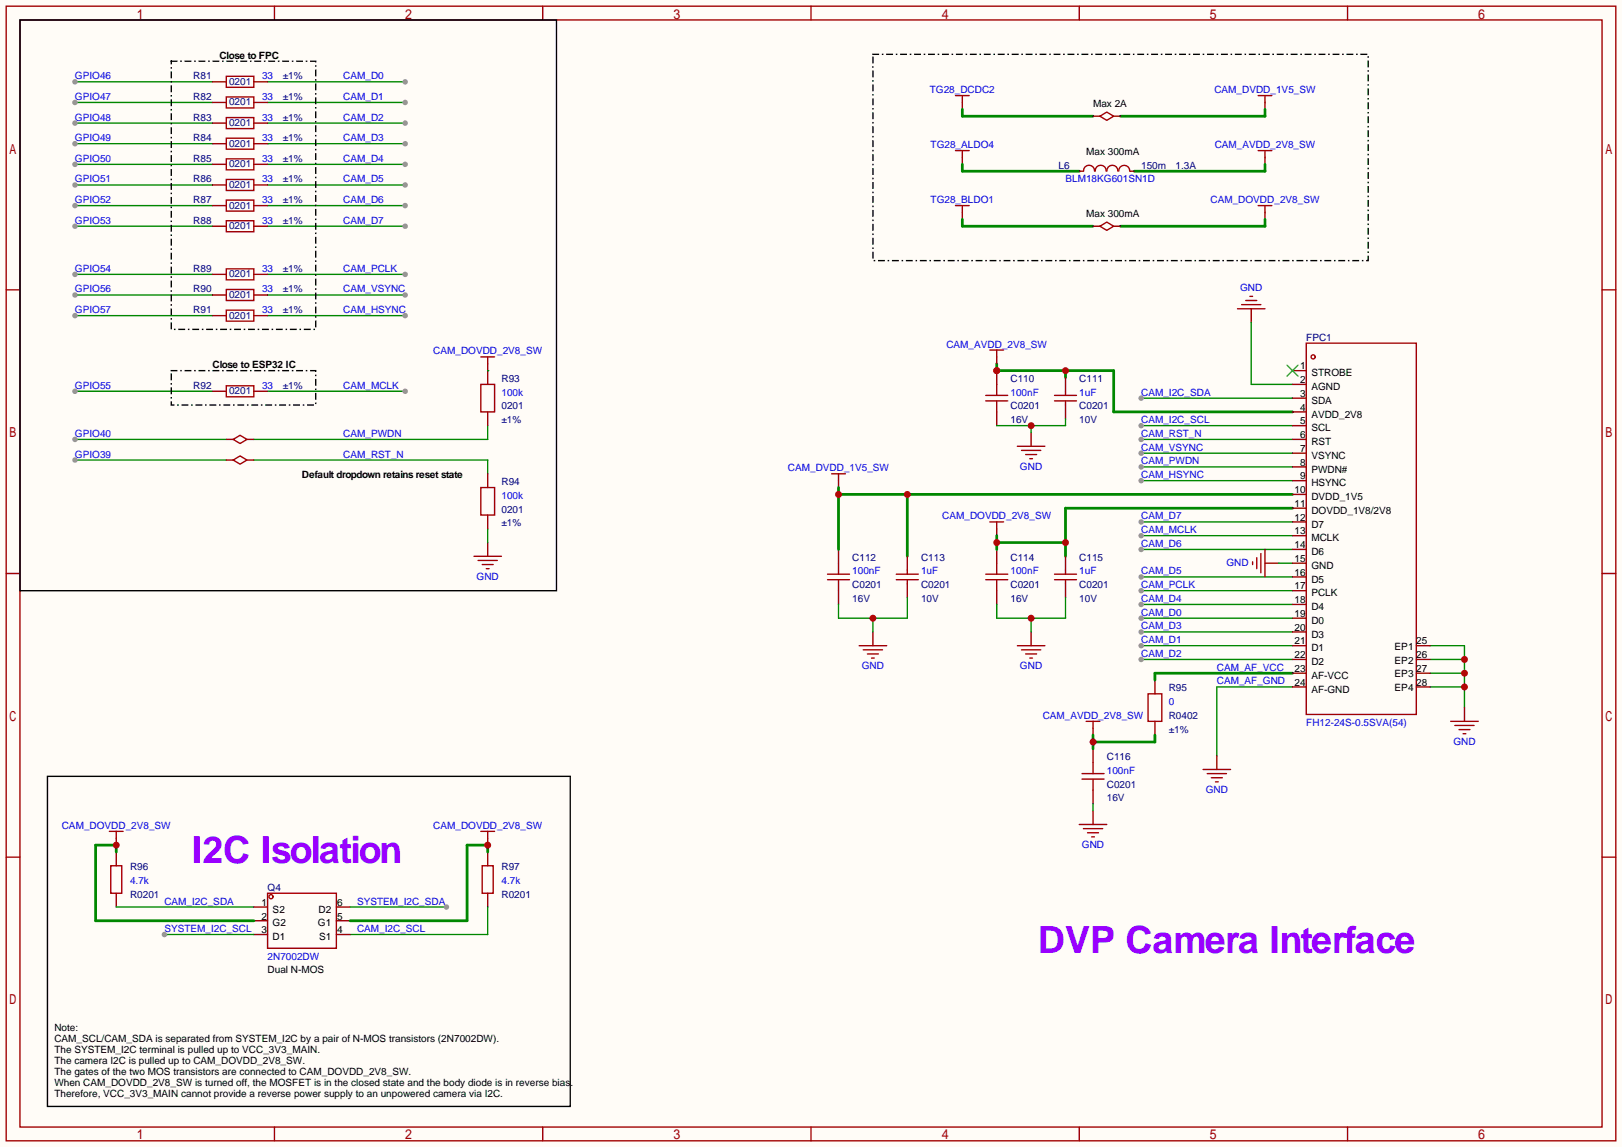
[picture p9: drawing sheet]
<svg xmlns="http://www.w3.org/2000/svg" width="299mm" height="212mm" viewBox="0 0 299 212" stroke-linecap="round" stroke-linejoin="round" font-family="sans-serif">
<path d="M0 0h299.5v211.8h-299.5z" fill="#fffcf7"/>
<g fill="none" stroke="#a10000" stroke-width=".25">
<path d="M1.1 1.1h297.2v209.6h-297.2zM3.7 3.7h292.1v204.5h-292.1zM50.7 1.1v2.6M100.2 1.1v2.6M149.7 1.1v2.6M199.3 1.1v2.6M248.8 1.1v2.6M1.1 53.5h2.6M295.8 53.5h2.5M1.1 105.9h2.6M295.8 105.9h2.5M1.1 158.3h2.6"/>
<path d="M295.8 158.3h2.5M50.7 208.2v2.5M100.2 208.2v2.5M149.7 208.2v2.5M199.3 208.2v2.5M248.8 208.2v2.5"/>
</g>
<path d="M210.7 101.5h27.9" fill="none" stroke="#008700" stroke-width=".25"/>
<circle cx="210.7" cy="101.5" r=".51" fill="#999"/>
<path d="M210.7 106.6h27.9" fill="none" stroke="#008700" stroke-width=".25"/>
<circle cx="210.7" cy="106.6" r=".51" fill="#999"/>
<path d="M210.7 121.8h27.9" fill="none" stroke="#008700" stroke-width=".25"/>
<circle cx="210.7" cy="121.8" r=".51" fill="#999"/>
<path d="M210.7 119.3h27.9" fill="none" stroke="#008700" stroke-width=".25"/>
<circle cx="210.7" cy="119.3" r=".51" fill="#999"/>
<path d="M210.7 111.6h27.9" fill="none" stroke="#008700" stroke-width=".25"/>
<circle cx="210.7" cy="111.6" r=".51" fill="#999"/>
<path d="M210.7 116.7h27.9" fill="none" stroke="#008700" stroke-width=".25"/>
<circle cx="210.7" cy="116.7" r=".51" fill="#999"/>
<path d="M210.7 114.2h27.9" fill="none" stroke="#008700" stroke-width=".25"/>
<circle cx="210.7" cy="114.2" r=".51" fill="#999"/>
<path d="M210.7 96.4h27.9" fill="none" stroke="#008700" stroke-width=".25"/>
<circle cx="210.7" cy="96.4" r=".51" fill="#999"/>
<path d="M210.7 86.2h27.9M236.1 104h2.5M238.6 126.9h-13.9v12.7" fill="none" stroke="#008700" stroke-width=".25"/>
<path d="M233.6 104h2.5" fill="none" stroke="#870000" stroke-width=".25"/>
<path d="M231.3 103.8v.5M232 103v2M232.8 102.2v3.6M233.6 101.5v5.1" fill="none" stroke="#a10000" stroke-width=".25"/>
<circle cx="210.7" cy="86.2" r=".51" fill="#999"/>
<path d="M210.7 73.5h27.9" fill="none" stroke="#008700" stroke-width=".25"/>
<circle cx="210.7" cy="73.5" r=".51" fill="#999"/>
<path d="M210.7 81.2h27.9" fill="none" stroke="#008700" stroke-width=".25"/>
<circle cx="210.7" cy="81.2" r=".51" fill="#999"/>
<path d="M210.7 109.1h27.9" fill="none" stroke="#008700" stroke-width=".25"/>
<circle cx="210.7" cy="109.1" r=".51" fill="#999"/>
<path d="M210.7 98.9h27.9" fill="none" stroke="#008700" stroke-width=".25"/>
<circle cx="210.7" cy="98.9" r=".51" fill="#999"/>
<path d="M210.7 78.6h27.9" fill="none" stroke="#008700" stroke-width=".25"/>
<circle cx="210.7" cy="78.6" r=".51" fill="#999"/>
<path d="M210.7 88.8h27.9" fill="none" stroke="#008700" stroke-width=".25"/>
<circle cx="210.7" cy="88.8" r=".51" fill="#999"/>
<path d="M210.7 83.7h27.9" fill="none" stroke="#008700" stroke-width=".25"/>
<circle cx="210.7" cy="83.7" r=".51" fill="#999"/>
<path d="M231 57v2.6" fill="none" stroke="#870000" stroke-width=".25"/>
<path d="M228.5 57h5.1M229.2 56.3h3.6M230 55.5h2M230.8 54.7h.5" fill="none" stroke="#a10000" stroke-width=".25"/>
<path d="M231 59.6v11.4h7.6M264 119.3h6.4v11.4M264 126.9h6.4M264 124.3h6.4M264 121.8h6.4" fill="none" stroke="#008700" stroke-width=".25"/>
<g fill="#c00">
<circle cx="270.4" cy="126.9" r=".63"/>
<circle cx="270.4" cy="124.3" r=".63"/>
<circle cx="270.4" cy="121.8" r=".63"/>
</g>
<path d="M190.4 79.9v2.5M90 100.2v2.5M161.2 116.7v2.6M190.4 116.7v2.6M224.7 139.6v2.5M270.4 130.7v2.5M201.8 149.7v2.6" fill="none" stroke="#870000" stroke-width=".25"/>
<g fill="none" stroke="#a10000" stroke-width=".25">
<path d="M187.8 82.4h5.1M188.6 83.2h3.6M189.4 83.9h2M190.1 84.7h.5M87.5 102.7h5.1M88.3 103.5h3.5M89 104.3h2.1M89.8 105h.5M158.6 119.3h5.1M187.8 119.3h5.1M159.4 120h3.5M160.1 120.8h2.1"/>
<path d="M160.9 121.5h.5M188.6 120h3.6M189.4 120.8h2M190.1 121.5h.5M267.8 133.2h5.1M268.6 134h3.6M269.4 134.7h2M270.1 135.5h.5M199.3 152.3h5M200 153h3.6M200.8 153.8h2M201.5 154.6h.6"/>
<path d="M222.1 142.1h5.1M222.9 142.9h3.5M223.6 143.6h2.1M224.4 144.4h.5"/>
</g>
<path d="M184 67.2v1.3h21.6v7.6h33M196.7 68.5v1.2" fill="none" stroke="#008700" stroke-width=".51"/>
<g fill="#c00">
<circle cx="184" cy="68.5" r=".63"/>
<circle cx="196.7" cy="68.5" r=".63"/>
</g>
<path d="M182 74h4.1M182 73h4.1M184 71v2M199.8 142.9h4M199.8 143.9h4M201.8 140.8v2.1M201.8 143.9v2" fill="none" stroke="#a10000" stroke-width=".25"/>
<path d="M184 68.5v2.5M184 76.1v2.5M201.8 138.3v2.5M201.8 145.9v2.6" fill="none" stroke="#870000" stroke-width=".25"/>
<circle cx="184" cy="68.5" r=".63" fill="#c00"/>
<g fill="none" stroke="#a10000" stroke-width=".25">
<path d="M232.3 17.7h2.5M233.6 17.7v1.2M176.4 27.8h2.5M176.4 38h2.5M177.7 27.8v1.3M177.7 38v1.2M232.3 27.8h2.5M232.3 38h2.5M233.6 27.8v1.3M233.6 38v1.2M88.8 65.9h2.5M90 65.9v1.3"/>
<path d="M182.8 64.6h2.5M184 64.6v1.3M184 74v2.1M153.5 87.5h2.6M154.8 87.5v1.3M182.8 96.4h2.5M184 96.4v1.3M152.8 107.1h4M152.8 106h4M154.8 104v2M154.8 107.1v2M182 107.1h4.1"/>
<path d="M182 106h4.1M184 104v2M184 107.1v2M200.5 133.2h2.6M201.8 133.2v1.3"/>
</g>
<g fill="none" stroke="#870000" stroke-width=".25">
<path d="M233.6 18.9v1.3M177.7 29.1v1.3M177.7 39.2v1.3M233.6 29.1v1.3M233.6 39.2v1.3M90 67.2v1.3M184 65.9v1.3M154.8 88.8v1.2M184 97.7v1.2M154.8 101.5v2.5M154.8 109.1v2.5M184 101.5v2.5"/>
<path d="M184 109.1v2.5M201.8 134.5v1.3"/>
</g>
<path d="M184 98.9v2.6M238.6 93.9h-41.9v8.8M184 100.2h12.7" fill="none" stroke="#008700" stroke-width=".51"/>
<g fill="#c00">
<circle cx="196.7" cy="100.2" r=".63"/>
<circle cx="184" cy="100.2" r=".63"/>
</g>
<path d="M154.8 90v11.5M154.8 91.3h83.8M167.5 91.3v11.4" fill="none" stroke="#008700" stroke-width=".51"/>
<g fill="#c00">
<circle cx="154.8" cy="91.3" r=".63"/>
<circle cx="167.5" cy="91.3" r=".63"/>
</g>
<g fill="none" stroke="#870000" stroke-width=".25">
<path d="M177.7 18.9v1.3M213.2 125.6v2.5M213.2 133.2v2.6M21.5 154.8v1.3M21.5 157.4v2.5M90 154.8v1.3M90 157.4v2.5M21.5 165v2.5M46.9 167.5h2.5M46.9 170.1h2.5M46.9 172.6h2.5M62.1 167.5h2.5"/>
<path d="M62.1 170.1h2.5M62.1 172.6h2.5M90 165v2.5"/>
</g>
<g fill="none" stroke="#a10000" stroke-width=".25">
<path d="M176.4 17.7h2.5M177.7 17.7v1.2M212 128.1h2.5v5.1h-2.5zM20.2 153.5h2.5M20.4 159.9h2.1v5.1h-2.1zM21.5 153.5v1.3M88.8 153.5h2.5M89 159.9h2.1v5.1h-2.1zM90 153.5v1.3M49.4 165h12.7v10.1h-12.7z"/>
<circle cx="50" cy="165.6" r=".38"/>
</g>
<path d="M21.5 167.5h25.4M90 167.5v5.1h-25.4" fill="none" stroke="#008700" stroke-width=".25"/>
<path d="M90 157.4v-1.3h-3.8v14h-21.6" fill="none" stroke="#008700" stroke-width=".51"/>
<circle cx="90" cy="156.1" r=".63" fill="#c00"/>
<path d="M21.5 157.4v-1.3h-3.8v14h29.2" fill="none" stroke="#008700" stroke-width=".51"/>
<circle cx="21.5" cy="156.1" r=".63" fill="#c00"/>
<path d="M30.4 172.6h16.5" fill="none" stroke="#008700" stroke-width=".25"/>
<circle cx="30.4" cy="172.6" r=".51" fill="#999"/>
<path d="M64.6 167.5h17.8" fill="none" stroke="#008700" stroke-width=".25"/>
<circle cx="82.4" cy="167.5" r=".51" fill="#999"/>
<path d="M8.8 143.4h96.5v60.9h-96.5z" fill="none" stroke="#000" stroke-width=".25"/>
<path d="M194.7 74h4.1M194.7 73h4.1M196.7 72.3v.7M196.7 74v.8M165.5 107.1h4M165.5 106h4M167.5 105.3v.7M167.5 107.1v.7M194.7 107.1h4.1M194.7 106h4.1M196.7 105.3v.7M196.7 107.1v.7" fill="none" stroke="#a10000" stroke-width=".25"/>
<path d="M196.7 69.7v2.6M196.7 74.8v2.5M167.5 102.7v2.6M167.5 107.8v2.6M196.7 102.7v2.6M196.7 107.8v2.6" fill="none" stroke="#870000" stroke-width=".25"/>
<path d="M190.4 114.2v2.5M196.7 110.4v3.8h-12.7v-2.6" fill="none" stroke="#008700" stroke-width=".25"/>
<circle cx="190.4" cy="114.2" r=".63" fill="#c00"/>
<path d="M161.2 114.2v2.5M167.5 110.4v3.8h-12.7v-2.6" fill="none" stroke="#008700" stroke-width=".25"/>
<circle cx="161.2" cy="114.2" r=".63" fill="#c00"/>
<path d="M190.4 78.6v1.3M196.7 77.3v1.3h-12.7" fill="none" stroke="#008700" stroke-width=".25"/>
<circle cx="190.4" cy="78.6" r=".63" fill="#c00"/>
<path d="M201.8 135.8v2.5M213.2 135.8v1.2h-11.4M238.6 124.3h-25.4v1.3" fill="none" stroke="#008700" stroke-width=".51"/>
<circle cx="201.8" cy="137" r=".63" fill="#c00"/>
<path d="M49.4 15.1h25.4" fill="none" stroke="#008700" stroke-width=".25"/>
<circle cx="74.8" cy="15.1" r=".51" fill="#999"/>
<path d="M13.8 15.1h25.4" fill="none" stroke="#008700" stroke-width=".25"/>
<circle cx="13.8" cy="15.1" r=".51" fill="#999"/>
<path d="M13.8 38h25.4" fill="none" stroke="#008700" stroke-width=".25"/>
<circle cx="13.8" cy="38" r=".51" fill="#999"/>
<path d="M49.4 58.3h25.4" fill="none" stroke="#008700" stroke-width=".25"/>
<circle cx="74.8" cy="58.3" r=".51" fill="#999"/>
<path d="M49.4 54.5h25.4" fill="none" stroke="#008700" stroke-width=".25"/>
<circle cx="74.8" cy="54.5" r=".51" fill="#999"/>
<path d="M49.4 72.3h25.4" fill="none" stroke="#008700" stroke-width=".25"/>
<circle cx="74.8" cy="72.3" r=".51" fill="#999"/>
<path d="M49.4 50.7h25.4" fill="none" stroke="#008700" stroke-width=".25"/>
<circle cx="74.8" cy="50.7" r=".51" fill="#999"/>
<path d="M49.4 41.8h25.4" fill="none" stroke="#008700" stroke-width=".25"/>
<circle cx="74.8" cy="41.8" r=".51" fill="#999"/>
<path d="M13.8 41.8h25.4" fill="none" stroke="#008700" stroke-width=".25"/>
<circle cx="13.8" cy="41.8" r=".51" fill="#999"/>
<path d="M49.4 38h25.4" fill="none" stroke="#008700" stroke-width=".25"/>
<circle cx="74.8" cy="38" r=".51" fill="#999"/>
<path d="M13.8 34.2h25.4" fill="none" stroke="#008700" stroke-width=".25"/>
<circle cx="13.8" cy="34.2" r=".51" fill="#999"/>
<path d="M49.4 34.2h25.4" fill="none" stroke="#008700" stroke-width=".25"/>
<circle cx="74.8" cy="34.2" r=".51" fill="#999"/>
<path d="M13.8 22.7h25.4" fill="none" stroke="#008700" stroke-width=".25"/>
<circle cx="13.8" cy="22.7" r=".51" fill="#999"/>
<path d="M13.8 72.3h25.4" fill="none" stroke="#008700" stroke-width=".25"/>
<circle cx="13.8" cy="72.3" r=".51" fill="#999"/>
<path d="M13.8 26.5h25.4" fill="none" stroke="#008700" stroke-width=".25"/>
<circle cx="13.8" cy="26.5" r=".51" fill="#999"/>
<path d="M49.4 26.5h25.4" fill="none" stroke="#008700" stroke-width=".25"/>
<circle cx="74.8" cy="26.5" r=".51" fill="#999"/>
<path d="M49.4 22.7h25.4" fill="none" stroke="#008700" stroke-width=".25"/>
<circle cx="74.8" cy="22.7" r=".51" fill="#999"/>
<path d="M13.8 18.9h25.4" fill="none" stroke="#008700" stroke-width=".25"/>
<circle cx="13.8" cy="18.9" r=".51" fill="#999"/>
<path d="M49.4 18.9h25.4" fill="none" stroke="#008700" stroke-width=".25"/>
<circle cx="74.8" cy="18.9" r=".51" fill="#999"/>
<path d="M13.8 50.7h25.4" fill="none" stroke="#008700" stroke-width=".25"/>
<circle cx="13.8" cy="50.7" r=".51" fill="#999"/>
<path d="M13.8 58.3h25.4" fill="none" stroke="#008700" stroke-width=".25"/>
<circle cx="13.8" cy="58.3" r=".51" fill="#999"/>
<path d="M13.8 54.5h25.4" fill="none" stroke="#008700" stroke-width=".25"/>
<circle cx="13.8" cy="54.5" r=".51" fill="#999"/>
<path d="M13.8 30.4h25.4" fill="none" stroke="#008700" stroke-width=".25"/>
<circle cx="13.8" cy="30.4" r=".51" fill="#999"/>
<path d="M13.8 81.2h28" fill="none" stroke="#008700" stroke-width=".25"/>
<circle cx="13.8" cy="81.2" r=".51" fill="#999"/>
<path d="M49.4 30.4h25.4M90 78.6v2.6h-43.1" fill="none" stroke="#008700" stroke-width=".25"/>
<circle cx="74.8" cy="30.4" r=".51" fill="#999"/>
<path d="M13.8 85h28" fill="none" stroke="#008700" stroke-width=".25"/>
<circle cx="13.8" cy="85" r=".51" fill="#999"/>
<path d="M90 68.5h.1M46.9 85h43.1v2.5M90 97.7v2.5M201.8 148.5v1.2" fill="none" stroke="#008700" stroke-width=".25"/>
<g fill="none" stroke="#a10000" stroke-width=".25">
<path d="M41.8 17.9h5.1v2h-5.1zM41.8 14.1h5.1v2h-5.1zM41.8 37h5.1v2h-5.1zM41.8 33.1h5.1v2.1h-5.1zM41.8 29.3h5.1v2.1h-5.1zM41.8 25.5h5.1v2.1h-5.1zM41.8 21.7h5.1v2h-5.1zM200.1 31.6a1.01 1.01 0 0 1 1-1.1 1.01 1.01 0 0 1 1 1.1M202.2 31.6a1.01 1.01 0 0 1 1-1.1 1.01 1.01 0 0 1 1 1.1M203.1 21.5l1.2-.8 1.3 .8-1.3 .7zM204.4 31.6a1.01 1.01 0 0 1 1-1.1 1.01 1.01 0 0 1 1 1.1M206.6 31.6a1.01 1.01 0 0 1 1-1.1 1.01 1.01 0 0 1 1 1.1"/>
<path d="M41.8 57.3h5.1v2h-5.1zM41.8 53.5h5.1v2h-5.1zM41.8 49.7h5.1v2h-5.1zM41.8 40.8h5.1v2h-5.1zM203.1 41.8l1.2-.8 1.3 .8-1.3 .7zM41.8 71.2h5.1v2.1h-5.1zM88.8 71h2.5v5.1h-2.5zM241.2 63.4h20.3v68.6h-20.3zM43.1 81.2l1.2-.8 1.3 .8-1.3 .7zM43.1 85l1.2-.8 1.3 .8-1.3 .7zM88.8 90h2.5v5.1h-2.5z"/>
<circle cx="242.4" cy="65.9" r=".38"/>
</g>
<g fill="none" stroke="#870000" stroke-width=".25">
<path d="M39.2 18.9h2.6M39.2 15.1h2.6M46.9 18.9h2.5M46.9 15.1h2.5M39.2 38h2.6M39.2 34.2h2.6M39.2 30.4h2.6M39.2 26.5h2.6M39.2 22.7h2.6M46.9 38h2.5M46.9 34.2h2.5M46.9 30.4h2.5"/>
<path d="M46.9 26.5h2.5M46.9 22.7h2.5M199.3 31.6h.7M201.8 21.5h1.3M205.6 21.5h1.3M208.7 31.6h.7M39.2 58.3h2.6M39.2 54.5h2.6M39.2 50.7h2.6M39.2 41.8h2.6M46.9 58.3h2.5M46.9 54.5h2.5"/>
<path d="M46.9 50.7h2.5M46.9 41.8h2.5M201.8 41.8h1.3M205.6 41.8h1.3M39.2 72.3h2.6M46.9 72.3h2.5M90 68.5v2.5M90 76.1v2.5M238.6 68.5h2.6M238.6 73.5h2.6M238.6 78.6h2.6M238.6 76.1h2.6"/>
<path d="M238.6 71h2.6M41.8 81.2h1.3M41.8 85h1.3M45.6 81.2h1.3M45.6 85h1.3M90 87.5v2.5M90 95.1v2.6M238.6 81.2h2.6M238.6 83.7h2.6M238.6 88.8h2.6M238.6 93.9h2.6M238.6 98.9h2.6"/>
<path d="M238.6 96.4h2.6M238.6 91.3h2.6M238.6 86.2h2.6M238.6 116.7h2.6M238.6 111.6h2.6M238.6 106.6h2.6M238.6 101.5h2.6M238.6 104h2.6M238.6 109.1h2.6M238.6 114.2h2.6M238.6 119.3h2.6M261.5 119.3h2.5"/>
<path d="M238.6 126.9h2.6M238.6 121.8h2.6M238.6 124.3h2.6M261.5 126.9h2.5M261.5 121.8h2.5M261.5 124.3h2.5"/>
</g>
<path d="M31.6 11.3h26.7v49.5h-26.7zM161.2 10h91.4v38.1h-91.4zM31.6 68.5h26.7v6.3h-26.7z" fill="none" stroke="#000" stroke-width=".25" stroke-dasharray="1 .8 0 .8"/>
<path d="M3.7 3.7h99v105.4h-99z" fill="none" stroke="#000" stroke-width=".25"/>
<path d="M177.7 20.2v1.3h24.1M177.7 30.4v1.2h21.6M233.6 20.2v1.3h-26.7M233.6 30.4v1.2h-24.2M177.7 40.5v1.3h24.1M233.6 40.5v1.3h-26.7" fill="none" stroke="#008700" stroke-width=".51"/>
<path d="M237.6 67.4l2 2.1M239.6 67.4l-2 2.1" fill="none" stroke="#3c3" stroke-width=".25"/>
<g font-size="6.9" fill="#90f">
<text x="35.4" y="159.4">I2C Isolation</text>
<text x="191.6" y="175.9">DVP Camera Interface</text>
</g>
<g font-size="1.8">
<text x="40.5" y="10.8">Close to FPC</text>
<text x="201.8" y="19.7">Max 2A</text>
<text x="200.5" y="28.6">Max 300mA</text>
<text x="200.5" y="40.1">Max 300mA</text>
<text x="39.2" y="68">Close to ESP32 IC</text>
<text x="240" y="68.2">1</text>
<text x="240" y="70.8">2</text>
<text x="242.1" y="69.5">STROBE</text>
<text x="240" y="73.3">3</text>
<text x="240" y="75.8">4</text>
<text x="242.1" y="74.6">SDA</text>
<text x="242.1" y="77.1">AVDD_2V8</text>
<text x="242.1" y="72">AGND</text>
<text x="240" y="78.4">5</text>
<text x="240" y="83.5">7</text>
<text x="240" y="80.9">6</text>
<text x="242.1" y="79.7">SCL</text>
<text x="242.1" y="82.2">RST</text>
<text x="55.8" y="88.3">Default dropdown retains reset state</text>
<text x="240" y="88.5">9</text>
<text x="240" y="86">8</text>
<text x="242.1" y="84.7">VSYNC</text>
<text x="242.1" y="89.8">HSYNC</text>
<text x="242.1" y="87.3">PWDN#</text>
<text x="239" y="93.6">11</text>
<text x="239" y="91.1">10</text>
<text x="242.1" y="94.9">DOVDD_1V8/2V8</text>
<text x="242.1" y="92.4">DVDD_1V5</text>
<text x="239" y="101.2">14</text>
<text x="239" y="98.7">13</text>
<text x="239" y="96.2">12</text>
<text x="242.1" y="100">MCLK</text>
<text x="242.1" y="97.4">D7</text>
<text x="239" y="106.3">16</text>
<text x="239" y="103.8">15</text>
<text x="242.1" y="107.6">D5</text>
<text x="242.1" y="102.5">D6</text>
<text x="242.1" y="105.1">GND</text>
<text x="239" y="111.4">18</text>
<text x="239" y="108.9">17</text>
<text x="239" y="113.9">19</text>
<text x="242.1" y="112.7">D4</text>
<text x="242.1" y="110.1">PCLK</text>
<text x="239" y="116.5">20</text>
<text x="239" y="119">21</text>
<text x="242.1" y="117.8">D3</text>
<text x="242.1" y="115.2">D0</text>
<text x="261.5" y="119">25</text>
<text x="239" y="121.6">22</text>
<text x="239" y="124.1">23</text>
<text x="242.1" y="122.8">D2</text>
<text x="242.1" y="120.3">D1</text>
<text x="242.1" y="125.4">AF-VCC</text>
<text x="257.5" y="120">EP1</text>
<text x="257.5" y="122.6">EP2</text>
<text x="257.5" y="125.1">EP3</text>
<text x="261.5" y="121.6">26</text>
<text x="261.5" y="124.1">27</text>
<text x="239" y="126.6">24</text>
<text x="242.1" y="127.9">AF-GND</text>
<text x="257.5" y="127.7">EP4</text>
<text x="261.5" y="126.6">28</text>
<text x="48.2" y="167.3">1</text>
<text x="62.2" y="167.3">6</text>
<text x="48.2" y="169.8">2</text>
<text x="48.2" y="172.4">3</text>
<text x="50.3" y="168.6">S2</text>
<text x="50.3" y="171.1">G2</text>
<text x="50.3" y="173.6">D1</text>
<text x="58.7" y="171.1">G1</text>
<text x="58.8" y="168.6">D2</text>
<text x="58.9" y="173.6">S1</text>
<text x="62.2" y="172.4">4</text>
<text x="62.2" y="169.8">5</text>
<text x="49.4" y="179.8">Dual N-MOS</text>
<text x="10" y="190.4">Note:</text>
<text x="10" y="192.5">CAM_SCL/CAM_SDA is separated from SYSTEM_I2C by a pair of N-MOS transistors (2N7002DW).</text>
<text x="10" y="194.5">The SYSTEM_I2C terminal is pulled up to VCC_3V3_MAIN.</text>
<text x="10" y="196.5">The camera I2C is pulled up to CAM_DOVDD_2V8_SW.</text>
<text x="10" y="198.5">The gates of the two MOS transistors are connected to CAM_DOVDD_2V8_SW.</text>
<text x="10" y="200.6">When CAM_DOVDD_2V8_SW is turned off, the MOSFET is in the closed state and the body diode is in reverse bias.</text>
<text x="10" y="202.6">Therefore, VCC_3V3_MAIN cannot provide a reverse power supply to an unpowered camera via I2C.</text>
</g>
<g font-size="1.8" fill="#00f">
<text x="13.8" y="14.7">GPIO46</text>
<text x="48.4" y="14.7">33</text>
<text x="63.4" y="14.7">CAM_D0</text>
<text x="171.7" y="17.2">TG28_DCDC2</text>
<text x="224.2" y="17.2">CAM_DVDD_1V5_SW</text>
<text x="13.8" y="22.3">GPIO48</text>
<text x="13.8" y="18.5">GPIO47</text>
<text x="48.4" y="22.3">33</text>
<text x="48.4" y="18.5">33</text>
<text x="63.4" y="22.3">CAM_D2</text>
<text x="63.4" y="18.5">CAM_D1</text>
<text x="13.8" y="26.1">GPIO49</text>
<text x="13.8" y="29.9">GPIO50</text>
<text x="48.4" y="29.9">33</text>
<text x="48.4" y="26.1">33</text>
<text x="63.4" y="26.1">CAM_D3</text>
<text x="63.4" y="29.9">CAM_D4</text>
<text x="171.8" y="27.4">TG28_ALDO4</text>
<text x="224.3" y="27.4">CAM_AVDD_2V8_SW</text>
<text x="13.8" y="33.7">GPIO51</text>
<text x="48.4" y="33.7">33</text>
<text x="63.4" y="33.7">CAM_D5</text>
<text x="196.7" y="33.7">BLM18KG601SN1D</text>
<text x="13.8" y="37.5">GPIO52</text>
<text x="13.8" y="41.3">GPIO53</text>
<text x="48.4" y="37.5">33</text>
<text x="48.4" y="41.3">33</text>
<text x="63.4" y="41.3">CAM_D7</text>
<text x="63.4" y="37.5">CAM_D6</text>
<text x="171.8" y="37.5">TG28_BLDO1</text>
<text x="223.5" y="37.5">CAM_DOVDD_2V8_SW</text>
<text x="13.8" y="50.2">GPIO54</text>
<text x="48.4" y="50.2">33</text>
<text x="63.4" y="50.2">CAM_PCLK</text>
<text x="229" y="53.8">GND</text>
<text x="13.8" y="57.8">GPIO57</text>
<text x="13.8" y="54">GPIO56</text>
<text x="48.4" y="57.8">33</text>
<text x="48.4" y="54">33</text>
<text x="63.4" y="57.8">CAM_HSYNC</text>
<text x="63.4" y="54">CAM_VSYNC</text>
<text x="80" y="65.5">CAM_DOVDD_2V8_SW</text>
<text x="174.7" y="64.2">CAM_AVDD_2V8_SW</text>
<text x="13.8" y="71.8">GPIO55</text>
<text x="48.4" y="71.8">33</text>
<text x="63.4" y="71.8">CAM_MCLK</text>
<text x="92.6" y="73.1">100k</text>
<text x="186.6" y="73.1">100nF</text>
<text x="199.3" y="73.1">1uF</text>
<text x="210.7" y="73.1">CAM_I2C_SDA</text>
<text x="13.8" y="80.7">GPIO40</text>
<text x="63.4" y="80.7">CAM_PWDN</text>
<text x="210.7" y="80.7">CAM_RST_N</text>
<text x="210.7" y="78.2">CAM_I2C_SCL</text>
<text x="210.7" y="83.2">CAM_VSYNC</text>
<text x="13.8" y="84.5">GPIO39</text>
<text x="63.4" y="84.5">CAM_RST_N</text>
<text x="145.5" y="87">CAM_DVDD_1V5_SW</text>
<text x="188.3" y="86.8">GND</text>
<text x="210.7" y="85.8">CAM_PWDN</text>
<text x="210.7" y="88.3">CAM_HSYNC</text>
<text x="92.6" y="92.1">100k</text>
<text x="174" y="95.9">CAM_DOVDD_2V8_SW</text>
<text x="210.7" y="95.9">CAM_D7</text>
<text x="210.7" y="101">CAM_D6</text>
<text x="210.7" y="98.5">CAM_MCLK</text>
<text x="88" y="107.1">GND</text>
<text x="157.4" y="106.1">100nF</text>
<text x="170.1" y="106.1">1uF</text>
<text x="186.6" y="106.1">100nF</text>
<text x="199.3" y="106.1">1uF</text>
<text x="210.7" y="106.1">CAM_D5</text>
<text x="226.4" y="104.6">GND</text>
<text x="210.7" y="111.2">CAM_D4</text>
<text x="210.7" y="113.7">CAM_D0</text>
<text x="210.7" y="108.6">CAM_PCLK</text>
<text x="210.7" y="118.8">CAM_D1</text>
<text x="210.7" y="116.3">CAM_D3</text>
<text x="159.1" y="123.6">GND</text>
<text x="188.3" y="123.6">GND</text>
<text x="210.7" y="121.3">CAM_D2</text>
<text x="224.7" y="123.9">CAM_AF_VCC</text>
<text x="215.8" y="130.2">0</text>
<text x="224.7" y="126.4">CAM_AF_GND</text>
<text x="192.5" y="132.8">CAM_AVDD_2V8_SW</text>
<text x="241.2" y="134">FH12-24S-0.5SVA(54)</text>
<text x="268.3" y="137.6">GND</text>
<text x="204.3" y="142.9">100nF</text>
<text x="222.6" y="146.5">GND</text>
<text x="11.4" y="153.1">CAM_DOVDD_2V8_SW</text>
<text x="80" y="153.1">CAM_DOVDD_2V8_SW</text>
<text x="199.7" y="156.6">GND</text>
<text x="24" y="163.2">4.7k</text>
<text x="30.4" y="167.1">CAM_I2C_SDA</text>
<text x="65.9" y="167.1">SYSTEM_I2C_SDA</text>
<text x="92.6" y="163.2">4.7k</text>
<text x="30.4" y="172.1">SYSTEM_I2C_SCL</text>
<text x="65.9" y="172.1">CAM_I2C_SCL</text>
<text x="49.4" y="177.2">2N7002DW</text>
</g>
<g font-size="1.8" fill="#000080">
<text x="35.7" y="14.7">R81</text>
<text x="42.3" y="15.7">0201</text>
<text x="52.2" y="14.7">±1%</text>
<text x="35.7" y="22.3">R83</text>
<text x="35.7" y="18.5">R82</text>
<text x="42.3" y="23.3">0201</text>
<text x="42.3" y="19.5">0201</text>
<text x="52.2" y="22.3">±1%</text>
<text x="52.2" y="18.5">±1%</text>
<text x="35.7" y="29.9">R85</text>
<text x="35.7" y="26.1">R84</text>
<text x="42.3" y="27.1">0201</text>
<text x="52.2" y="29.9">±1%</text>
<text x="52.2" y="26.1">±1%</text>
<text x="35.7" y="33.7">R86</text>
<text x="42.3" y="34.7">0201</text>
<text x="42.3" y="30.9">0201</text>
<text x="52.2" y="33.7">±1%</text>
<text x="195.5" y="31.2">L6</text>
<text x="210.7" y="31.2">150m</text>
<text x="217" y="31.2">1.3A</text>
<text x="35.7" y="37.5">R87</text>
<text x="35.7" y="41.3">R88</text>
<text x="42.3" y="38.5">0201</text>
<text x="52.2" y="37.5">±1%</text>
<text x="52.2" y="41.3">±1%</text>
<text x="42.3" y="42.3">0201</text>
<text x="35.7" y="50.2">R89</text>
<text x="42.3" y="51.2">0201</text>
<text x="52.2" y="50.2">±1%</text>
<text x="35.7" y="57.8">R91</text>
<text x="35.7" y="54">R90</text>
<text x="42.3" y="58.8">0201</text>
<text x="42.3" y="55">0201</text>
<text x="52.2" y="57.8">±1%</text>
<text x="52.2" y="54">±1%</text>
<text x="241.2" y="62.9">FPC1</text>
<text x="35.7" y="71.8">R92</text>
<text x="52.2" y="71.8">±1%</text>
<text x="92.6" y="70.5">R93</text>
<text x="186.6" y="70.5">C110</text>
<text x="199.3" y="70.5">C111</text>
<text x="42.3" y="72.8">0201</text>
<text x="92.6" y="75.6">0201</text>
<text x="186.6" y="75.6">C0201</text>
<text x="199.3" y="75.6">C0201</text>
<text x="92.6" y="78.2">±1%</text>
<text x="186.6" y="78.2">16V</text>
<text x="199.3" y="78.2">10V</text>
<text x="92.6" y="89.6">R94</text>
<text x="92.6" y="94.7">0201</text>
<text x="92.6" y="97.2">±1%</text>
<text x="157.4" y="103.6">C112</text>
<text x="170.1" y="103.6">C113</text>
<text x="186.6" y="103.6">C114</text>
<text x="199.3" y="103.6">C115</text>
<text x="157.4" y="108.6">C0201</text>
<text x="157.4" y="111.2">16V</text>
<text x="170.1" y="108.6">C0201</text>
<text x="170.1" y="111.2">10V</text>
<text x="186.6" y="108.6">C0201</text>
<text x="186.6" y="111.2">16V</text>
<text x="199.3" y="108.6">C0201</text>
<text x="199.3" y="111.2">10V</text>
<text x="215.8" y="127.7">R95</text>
<text x="215.8" y="132.8">R0402</text>
<text x="215.8" y="135.3">±1%</text>
<text x="204.3" y="140.4">C116</text>
<text x="204.3" y="145.5">C0201</text>
<text x="204.3" y="148">16V</text>
<text x="24" y="160.7">R96</text>
<text x="92.6" y="160.7">R97</text>
<text x="24" y="165.8">R0201</text>
<text x="49.4" y="164.5">Q4</text>
<text x="92.6" y="165.8">R0201</text>
</g>
</svg>
